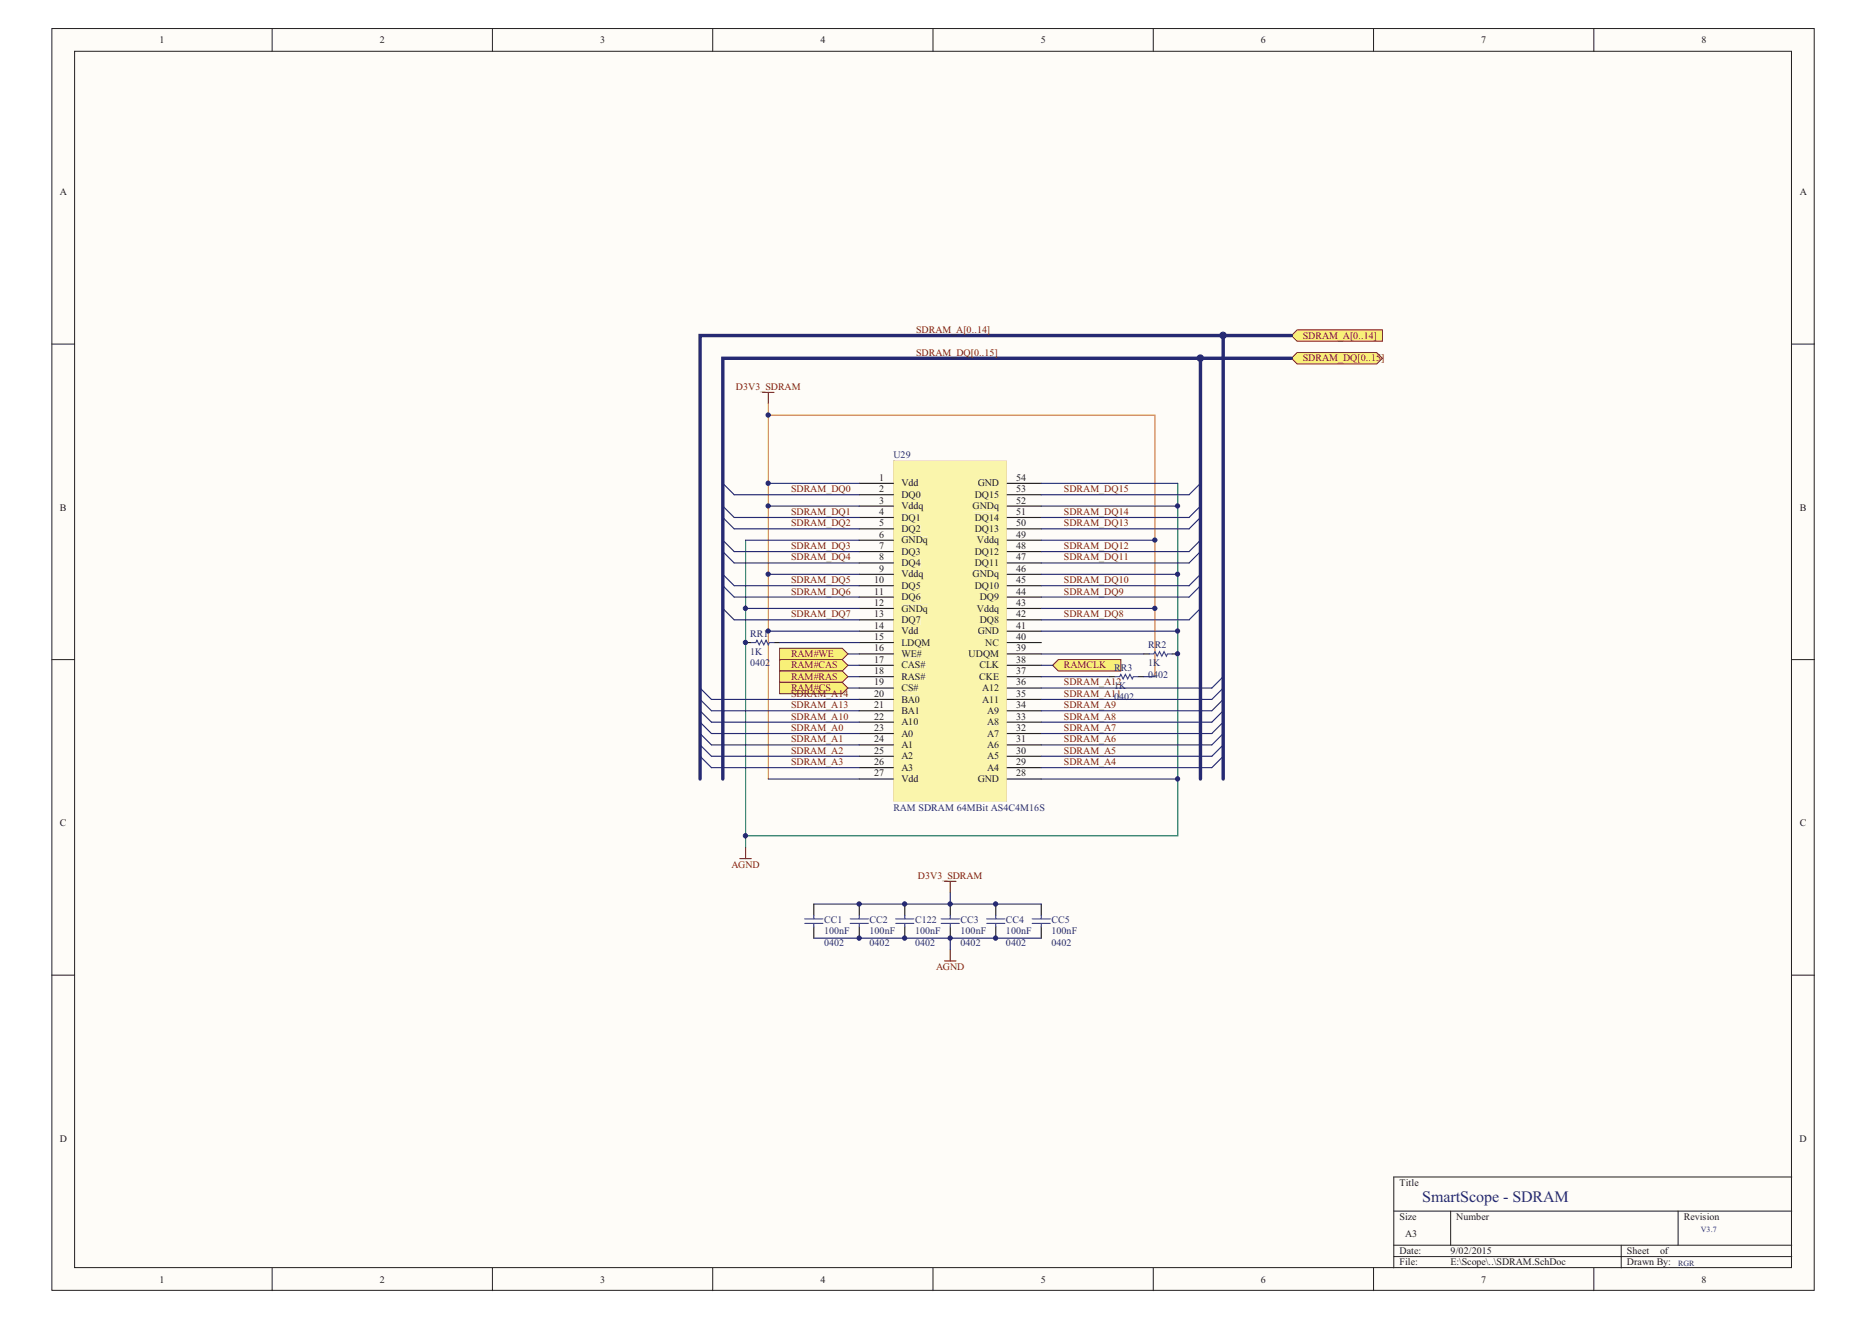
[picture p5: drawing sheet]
<svg xmlns="http://www.w3.org/2000/svg" width="297mm" height="210mm" viewBox="0 0 297 210" stroke-linecap="round" stroke-linejoin="round" font-family="sans-serif">
<path d="M8.2 4.5h280v200.4h-280z" fill="#fefcf8"/>
<path d="M8.2 4.5h280v200.4h-280z" fill="none" stroke="#221f1f" stroke-width=".16"/>
<path d="M11.9 8.1h272.7v193.2h-272.7z" fill="#fefcf8"/>
<g fill="none" stroke="#221f1f" stroke-width=".16">
<path d="M11.9 8.1h272.7v193.2h-272.7zM43.2 4.5v3.6M78.2 4.5v3.6M113.2 4.5v3.6M148.2 4.5v3.6M183.2 4.5v3.6M218.2 4.5v3.6M253.2 4.5v3.6M8.2 54.6h3.7M284.6 54.6h3.6M8.2 104.7h3.7M284.6 104.7h3.6"/>
<path d="M8.2 154.8h3.7M284.6 154.8h3.6M221.4 192.3h63.2M221.4 197.7h63.2M221.4 199.5h63.2M230.4 192.3v5.4M257.5 197.7v3.6M266.6 192.3v5.4M284.6 186.9h-63.2v14.4M43.2 201.3v3.6M78.2 201.3v3.6M113.2 201.3v3.6"/>
<path d="M148.2 201.3v3.6M183.2 201.3v3.6M218.2 201.3v3.6M253.2 201.3v3.6"/>
</g>
<path d="M121.1 62.3h1.8M122 62.3v1.8M117.5 136.3h1.8M118.4 134.5v1.8" fill="none" stroke="#841517" stroke-width=".18"/>
<path d="M122 65.9h61.5v41.5M122 64.1v59.6" fill="none" stroke="#f5821f" stroke-width=".18"/>
<path d="M187.1 76.7v56h-68.7M118.4 85.8v48.7" fill="none" stroke="#008041" stroke-width=".18"/>
<path d="M205.1 56.9l.9-.9h12.7l.9 .9-.9 .9h-12.7z" fill-rule="evenodd" fill="#f8f078"/>
<path d="M205.1 56.9l.9-.9h12.7l.9 .9-.9 .9h-12.7z" fill="none" stroke="#841517" stroke-width=".16"/>
<path d="M205.1 53.3l.9-.9h13.6v1.8h-13.6z" fill-rule="evenodd" fill="#f8f078"/>
<path d="M205.1 53.3l.9-.9h13.6v1.8h-13.6z" fill="none" stroke="#841517" stroke-width=".16"/>
<path d="M190.7 56.9v66.8M194.3 53.3v70.4M205.1 56.9h-90.3v66.8M205.1 53.3h-93.9v70.4" fill="none" stroke="#262a73" stroke-width=".54"/>
<g fill="none" stroke="#262a73" stroke-width=".18">
<path d="M114.8 76.7l1.8 1.9M190.7 76.7l-1.8 1.9M114.8 80.4l1.8 1.8M114.8 82.2l1.8 1.8M114.8 85.8l1.8 1.8M114.8 87.6l1.8 1.8M114.8 91.2l1.8 1.8M114.8 93l1.8 1.8M114.8 96.6l1.8 1.8M190.7 96.6l-1.8 1.8M190.7 93l-1.8 1.8M190.7 91.2l-1.8 1.8"/>
<path d="M190.7 87.6l-1.8 1.8M190.7 85.8l-1.8 1.8M190.7 82.2l-1.8 1.8M190.7 80.4l-1.8 1.8M111.2 109.2l1.8 1.9M111.2 111.1l1.8 1.8M111.2 112.9l1.8 1.8M111.2 114.7l1.8 1.8M111.2 116.5l1.8 1.8M111.2 118.3l1.8 1.8M194.3 118.3l-1.8 1.8M194.3 116.5l-1.8 1.8"/>
<path d="M194.3 114.7l-1.8 1.8M194.3 112.9l-1.8 1.8M194.3 111.1l-1.8 1.8M194.3 109.2l-1.8 1.9"/>
</g>
<path d="M123.8 102.9h10l.9 .9-.9 .9h-10z" fill-rule="evenodd" fill="#f8f078"/>
<path d="M123.8 102.9h10l.9 .9-.9 .9h-10z" fill="none" stroke="#841517" stroke-width=".16"/>
<path d="M123.8 104.7h10l.9 .9-.9 .9h-10z" fill-rule="evenodd" fill="#f8f078"/>
<path d="M123.8 104.7h10l.9 .9-.9 .9h-10z" fill="none" stroke="#841517" stroke-width=".16"/>
<path d="M123.8 106.5h10l.9 .9-.9 .9h-10z" fill-rule="evenodd" fill="#f8f078"/>
<path d="M123.8 106.5h10l.9 .9-.9 .9h-10z" fill="none" stroke="#841517" stroke-width=".16"/>
<path d="M123.8 108.3h10l.9 .9-.9 .9h-10z" fill-rule="evenodd" fill="#f8f078"/>
<path d="M123.8 108.3h10l.9 .9-.9 .9h-10z" fill="none" stroke="#841517" stroke-width=".16"/>
<path d="M167.2 105.6l.9-.9h9.9v1.8h-9.9z" fill-rule="evenodd" fill="#f8f078"/>
<path d="M167.2 105.6l.9-.9h9.9v1.8h-9.9z" fill="none" stroke="#841517" stroke-width=".16"/>
<path d="M150 139.9h1.8M150.9 139.9v1.8M150 152.6h1.8M150.9 150.8v1.8" fill="none" stroke="#841517" stroke-width=".18"/>
<g fill="none" stroke="#221f1f" stroke-width=".18">
<path d="M118.4 102h.9M122.9 102h.9M181.7 103.8h.9M186.2 103.8h.9M129.3 143.5v1.9M129.3 147.2v1.8M136.5 143.5v1.9M136.5 147.2v1.8M143.7 143.5v1.9M143.7 147.2v1.8M150.9 143.5v1.9M150.9 147.2v1.8"/>
<path d="M158.2 143.5v1.9M158.2 147.2v1.8M165.4 143.5v1.9M165.4 147.2v1.8"/>
</g>
<g fill="none" stroke="#2b53a4" stroke-width=".18">
<path d="M119.3 102h.8l.1-.3 .4 .7 .4-.7 .3 .7 .4-.7 .3 .7 .2-.4h.7M182.6 103.8h.7l.2-.3 .3 .7 .4-.7 .3 .7 .4-.7 .4 .7 .1-.4h.8M127.8 145.9h2.9M127.8 146.6h2.9M129.3 145.4v.5M129.3 146.6v.6M135 145.9h2.9M135 146.6h2.9M136.5 145.4v.5M136.5 146.6v.6M142.3 145.9h2.9M142.3 146.6h2.9"/>
<path d="M143.7 145.4v.5M143.7 146.6v.6M149.5 145.9h2.9M149.5 146.6h2.9M150.9 145.4v.5M150.9 146.6v.6M156.7 145.9h2.9M156.7 146.6h2.9M158.2 145.4v.5M158.2 146.6v.6M164 145.9h2.8M164 146.6h2.8"/>
<path d="M165.4 145.4v.5M165.4 146.6v.6"/>
</g>
<path d="M129.3 143.5h36.1M150.9 141.7v1.8M150.9 149v1.8" fill="none" stroke="#262a73" stroke-width=".18"/>
<g fill="#221f1f">
<path d="M136.4 76.7h5.5h.1l-.1 .1h-5.4z"/>
<path d="M136.4 78.5h5.5l.1 .1h-.1h-5.4z"/>
<path d="M136.4 80.3h5.5l.1 .1h-.1h-5.4z"/>
<path d="M136.4 82.1h5.5l.1 .1-.1 .1h-5.4z"/>
<path d="M136.4 83.9h5.5l.1 .1-.1 .1h-5.4z"/>
<path d="M136.4 85.7h5.5l.1 .1-.1 .1h-5.4z"/>
<path d="M136.4 87.5h5.5l.1 .1-.1 .1h-5.4z"/>
<path d="M136.4 89.3h5.5l.1 .1-.1 .1h-5.4z"/>
<path d="M136.4 91.1h5.5l.1 .1-.1 .1h-5.4z"/>
<path d="M136.4 92.9h5.5l.1 .1-.1 .1h-5.4z"/>
<path d="M136.4 94.7h5.5l.1 .1-.1 .1h-5.4z"/>
<path d="M136.4 96.5h5.5l.1 .1-.1 .1h-5.4z"/>
<path d="M136.4 98.3h5.5l.1 .1-.1 .1h-5.4z"/>
<path d="M136.4 100.2l5.5-.1 .1 .1-.1 .1h-5.4z"/>
<path d="M136.4 102l5.5-.1 .1 .1-.1 .1h-5.4z"/>
<path d="M136.4 103.8l5.5-.1 .1 .1-.1 .1h-5.4z"/>
<path d="M136.4 105.6l5.5-.1 .1 .1-.1 .1h-5.4z"/>
<path d="M136.4 107.4l5.5-.1 .1 .1-.1 .1h-5.4z"/>
<path d="M136.4 109.2h5.5h.1l-.1 .1h-5.4z"/>
<path d="M136.4 111h5.5l.1 .1h-.1h-5.4z"/>
<path d="M136.4 112.8h5.5l.1 .1h-.1h-5.4z"/>
<path d="M136.4 114.6h5.5l.1 .1-.1 .1h-5.4z"/>
<path d="M136.4 116.4h5.5l.1 .1-.1 .1h-5.4z"/>
<path d="M136.4 118.2h5.5l.1 .1-.1 .1h-5.4z"/>
<path d="M136.4 120h5.5l.1 .1-.1 .1h-5.4z"/>
<path d="M159.9 120h5.5l.1 .1-.1 .1h-5.4z"/>
<path d="M159.9 118.2h5.5l.1 .1-.1 .1h-5.4z"/>
<path d="M159.9 116.4h5.5l.1 .1-.1 .1h-5.4z"/>
<path d="M159.9 114.6h5.5l.1 .1-.1 .1h-5.4z"/>
<path d="M159.9 112.8h5.5l.1 .1h-.1h-5.4z"/>
<path d="M159.9 111h5.5l.1 .1h-.1h-5.4z"/>
<path d="M159.9 109.2h5.5h.1l-.1 .1h-5.4z"/>
<path d="M159.9 107.4l5.5-.1 .1 .1-.1 .1h-5.4z"/>
<path d="M159.9 105.6l5.5-.1 .1 .1-.1 .1h-5.4z"/>
<path d="M159.9 103.8l5.5-.1 .1 .1-.1 .1h-5.4z"/>
<path d="M159.9 102l5.5-.1 .1 .1-.1 .1h-5.4z"/>
<path d="M159.9 100.2l5.5-.1 .1 .1-.1 .1h-5.4z"/>
<path d="M159.9 98.3h5.5l.1 .1-.1 .1h-5.4z"/>
<path d="M159.9 96.5h5.5l.1 .1-.1 .1h-5.4z"/>
<path d="M159.9 94.7h5.5l.1 .1-.1 .1h-5.4z"/>
<path d="M159.9 92.9h5.5l.1 .1-.1 .1h-5.4z"/>
<path d="M159.9 91.1h5.5l.1 .1-.1 .1h-5.4z"/>
<path d="M159.9 89.3h5.5l.1 .1-.1 .1h-5.4z"/>
<path d="M159.9 87.5h5.5l.1 .1-.1 .1h-5.4z"/>
<path d="M159.9 85.7h5.5l.1 .1-.1 .1h-5.4z"/>
<path d="M159.9 83.9h5.5l.1 .1-.1 .1h-5.4z"/>
<path d="M159.9 82.1h5.5l.1 .1-.1 .1h-5.4z"/>
<path d="M159.9 80.3h5.5l.1 .1h-.1h-5.4z"/>
<path d="M159.9 78.5h5.5l.1 .1h-.1h-5.4z"/>
<path d="M159.9 76.7h5.5h.1l-.1 .1h-5.4z"/>
</g>
<path d="M141.9 73.1h18v54.2h-18v-7.1l.1-.1-.1-.1 .1-1.7-.1-.1 .1-1.7-.1-.1 .1-1.7-.1-.1 .1-1.7-.1-.1 .1-1.7-.1-.1 .1-1.8h-.1l.1-1.8h-.1l.1-1.8-.1-.1 .1-1.7-.1-.1 .1-1.7-.1-.1 .1-1.7-.1-.1 .1-1.7-.1-.1 .1-1.7-.1-.1 .1-1.7-.1-.1 .1-1.7-.1-.1 .1-1.7-.1-.1 .1-1.7-.1-.1 .1-1.7-.1-.1 .1-1.7-.1-.1 .1-1.7-.1-.1 .1-1.7-.1-.1 .1-1.7-.1-.1 .1-1.7-.1-.1 .1-1.8h-.1zM158 119.5v1.1h.6v-1.1zM156.8 119.5v1.1h1.1v-1.1zM144.3 119.5v1.1h.7v-1.1zM143.2 119.5v1.1h1.1v-1.1zM158 117.7v1.1h.6v-1.1zM156.8 117.7v1.1h1.1v-1.1zM144.5 117.7v1.1h.4v-1.1zM143.2 117.7v1.1h1.1v-1.1zM158 115.9v1.1h.6v-1.1zM144.3 115.9v1.1h.7v-1.1zM156.8 115.9v1.1h1.1v-1.1zM143.2 115.9v1.1h1.1v-1.1zM158 114.1v1.1h.6v-1.1zM144.5 114.1v1.1h1.3v-1.1zM156.8 114.1v1.1h1.1v-1.1zM143.2 114.1v1.1h1.1v-1.1zM158 112.3v1.1h.6v-1.1zM156.8 112.3v1.1h1.1v-1.1zM145.5 112.3v1.1h.4v-1.1zM143.2 112.3v1.1h2.1v-1.1zM145.4 110.5v1.1h.7v-1.1zM157.3 110.5v1h1.2v-1zM156 110.5v1h1.1v-1zM143.2 110.5v1h2.1v-1zM143.2 108.7v1.1h1.8v-1.1zM145.2 108.7v1.1h.7v-1.1zM157.3 108.7v1h1.3v-1zM156 108.7v1h1.1v-1zM155.6 106.9v1.1h3.1v-1.1zM145.4 106.9v1.1h1.6v-1.1zM143.2 106.9v1h2.1v-1zM155.6 105.1v1.1h2v-1.1zM145.4 105.1v1.1h1.6v-1.1zM143.2 105.1v1.1h2.1v-1.1zM157.6 105.1v1h1.1v-1zM153.9 103.2v1.4h4.8v-1.4zM143.2 103.3v1h1.5v-1zM144.7 103.2v1.1h1.7v-1.1zM144.1 101.4v1.4h3.7v-1.4zM156.5 101.4v1.1h2.2v-1.1zM143.2 101.5v1h.9v-1zM155.4 99.6v1.1h3.3v-1.1zM143.2 99.6v1.1h1.9v-1.1zM145.2 99.6v1.1h.7v-1.1zM155.7 97.8v1.4h2.9v-1.4zM143.2 97.8v1.4h3v-1.4zM157.2 96v1.4h1.5v-1.4zM143.2 96v1.4h4.2v-1.4zM155.2 96v1.1h1.9v-1.1zM155.7 94.2v1.4h2.9v-1.4zM143.2 94.2v1.4h3v-1.4zM154.9 92.4v1.4h2.8v-1.4zM143.2 92.4v1.4h3v-1.4zM158 92.4v1.1h.7v-1.1zM154.5 90.6v1.4h4.2v-1.4zM145.2 90.6v1.4h1.5v-1.4zM143.2 90.6v1.1h1.9v-1.1zM154.9 88.8v1.4h2.8v-1.4zM143.2 88.8v1.4h3v-1.4zM158.1 88.8v1.1h.4v-1.1zM154.9 87v1.4h2.8v-1.4zM143.2 87v1.4h2.9v-1.4zM157.9 87v1.1h.7v-1.1zM157.2 85.2v1.4h1.5v-1.4zM143.2 85.2v1.4h4.2v-1.4zM155.2 85.2v1.1h1.9v-1.1zM154.9 83.4v1.4h2.8v-1.4zM143.2 83.4v1.4h3v-1.4zM158 83.4v1.1h.6v-1.1zM154.9 81.6v1.4h2.8v-1.4zM143.2 81.6v1.4h2.9v-1.4zM157.9 81.6v1.1h.8v-1.1zM154.5 79.8v1.4h4.2v-1.4zM145.2 79.7v1.5h1.5v-1.5zM143.2 79.7v1.2h1.9v-1.2zM154.9 78v1.4h2.8v-1.4zM143.2 78v1.4h3v-1.4zM158 78v1.1h.6v-1.1zM155.4 76.2v1.1h3.3v-1.1zM143.2 76.1v1.2h1.9v-1.2zM145.2 76.1v1.2h.7v-1.2z" fill="#faf5ac"/>
<path d="M141.9 76.7h.1l-.1 .1z" fill="#221f1f"/>
<g fill="#faf5ac">
<path d="M143.2 76.1h1.9v1.2h-1.9z"/>
<path d="M145.2 76.1h.7v1.2h-.7z"/>
</g>
<path d="M141.9 78.5l.1 .1h-.1z" fill="#221f1f"/>
<path d="M143.2 78h3v1.4h-3z" fill="#faf5ac"/>
<path d="M141.9 80.3l.1 .1h-.1z" fill="#221f1f"/>
<g fill="#faf5ac">
<path d="M143.2 79.7h1.9v1.2h-1.9z"/>
<path d="M145.2 79.7h1.5v1.5h-1.5z"/>
</g>
<path d="M141.9 82.1l.1 .1-.1 .1z" fill="#221f1f"/>
<path d="M143.2 81.6h2.9v1.4h-2.9z" fill="#faf5ac"/>
<path d="M141.9 83.9l.1 .1-.1 .1z" fill="#221f1f"/>
<path d="M143.2 83.4h3v1.4h-3z" fill="#faf5ac"/>
<path d="M141.9 85.7l.1 .1-.1 .1z" fill="#221f1f"/>
<path d="M143.2 85.2h4.2v1.4h-4.2z" fill="#faf5ac"/>
<path d="M141.9 87.5l.1 .1-.1 .1z" fill="#221f1f"/>
<path d="M143.2 87h2.9v1.4h-2.9z" fill="#faf5ac"/>
<path d="M141.9 89.3l.1 .1-.1 .1z" fill="#221f1f"/>
<path d="M143.2 88.8h3v1.4h-3z" fill="#faf5ac"/>
<path d="M141.9 91.1l.1 .1-.1 .1z" fill="#221f1f"/>
<g fill="#faf5ac">
<path d="M143.2 90.6h1.9v1.1h-1.9z"/>
<path d="M145.2 90.6h1.5v1.4h-1.5z"/>
</g>
<path d="M141.9 92.9l.1 .1-.1 .1z" fill="#221f1f"/>
<path d="M143.2 92.4h3v1.4h-3z" fill="#faf5ac"/>
<path d="M141.9 94.7l.1 .1-.1 .1z" fill="#221f1f"/>
<path d="M143.2 94.2h3v1.4h-3z" fill="#faf5ac"/>
<path d="M141.9 96.5l.1 .1-.1 .1z" fill="#221f1f"/>
<path d="M143.2 96h4.2v1.4h-4.2z" fill="#faf5ac"/>
<path d="M141.9 98.3l.1 .1-.1 .1z" fill="#221f1f"/>
<path d="M143.2 97.8h3v1.4h-3z" fill="#faf5ac"/>
<path d="M141.9 100.1l.1 .1-.1 .1z" fill="#221f1f"/>
<g fill="#faf5ac">
<path d="M143.2 99.6h1.9v1.1h-1.9z"/>
<path d="M145.2 99.6h.7v1.1h-.7z"/>
</g>
<path d="M141.9 101.9l.1 .1-.1 .1z" fill="#221f1f"/>
<g fill="#faf5ac">
<path d="M143.2 101.5h.9v1h-.9z"/>
<path d="M144.1 101.4h3.7v1.4h-3.7z"/>
</g>
<path d="M141.9 103.7l.1 .1-.1 .1z" fill="#221f1f"/>
<g fill="#faf5ac">
<path d="M143.2 103.3h1.5v1h-1.5z"/>
<path d="M144.7 103.2h1.7v1.1h-1.7z"/>
</g>
<path d="M141.9 105.5l.1 .1-.1 .1z" fill="#221f1f"/>
<g fill="#faf5ac">
<path d="M143.2 105.1h2.1v1.1h-2.1z"/>
<path d="M145.4 105.1h1.6v1.1h-1.6z"/>
</g>
<path d="M141.9 107.4h.1l-.1 .1z" fill="#221f1f"/>
<g fill="#faf5ac">
<path d="M143.2 106.9h2.1v1h-2.1z"/>
<path d="M145.4 106.9h1.6v1.1h-1.6z"/>
</g>
<path d="M141.9 109.2h.1l-.1 .1z" fill="#221f1f"/>
<g fill="#faf5ac">
<path d="M143.2 108.7h1.8v1.1h-1.8z"/>
<path d="M145.2 108.7h.7v1.1h-.7z"/>
</g>
<path d="M141.9 111l.1 .1h-.1z" fill="#221f1f"/>
<g fill="#faf5ac">
<path d="M143.2 110.5h2.1v1h-2.1z"/>
<path d="M145.4 110.5h.7v1.1h-.7z"/>
</g>
<path d="M141.9 112.8l.1 .1h-.1z" fill="#221f1f"/>
<g fill="#faf5ac">
<path d="M143.2 112.3h2.1v1.1h-2.1z"/>
<path d="M145.5 112.3h.4v1.1h-.4z"/>
</g>
<path d="M141.9 114.6l.1 .1-.1 .1z" fill="#221f1f"/>
<g fill="#faf5ac">
<path d="M143.2 114.1h1.1v1.1h-1.1z"/>
<path d="M144.5 114.1h1.3v1.1h-1.3z"/>
</g>
<path d="M141.9 116.4l.1 .1-.1 .1z" fill="#221f1f"/>
<g fill="#faf5ac">
<path d="M143.2 115.9h1.1v1.1h-1.1z"/>
<path d="M144.3 115.9h.7v1.1h-.7z"/>
</g>
<path d="M141.9 118.2l.1 .1-.1 .1z" fill="#221f1f"/>
<g fill="#faf5ac">
<path d="M143.2 117.7h1.1v1.1h-1.1z"/>
<path d="M144.5 117.7h.4v1.1h-.4z"/>
</g>
<path d="M141.9 120l.1 .1-.1 .1z" fill="#221f1f"/>
<g fill="#faf5ac">
<path d="M143.2 119.5h1.1v1.1h-1.1z"/>
<path d="M144.3 119.5h.7v1.1h-.7z"/>
</g>
<path d="M159.9 120v.1z" fill="#221f1f"/>
<g fill="#faf5ac">
<path d="M156.8 119.5h1.1v1.1h-1.1z"/>
<path d="M158 119.5h.6v1.1h-.6z"/>
</g>
<path d="M159.9 118.2v.1z" fill="#221f1f"/>
<g fill="#faf5ac">
<path d="M156.8 117.7h1.1v1.1h-1.1z"/>
<path d="M158 117.7h.6v1.1h-.6z"/>
</g>
<path d="M159.9 116.4v.1z" fill="#221f1f"/>
<g fill="#faf5ac">
<path d="M156.8 115.9h1.1v1.1h-1.1z"/>
<path d="M158 115.9h.6v1.1h-.6z"/>
</g>
<path d="M159.9 114.6v.1z" fill="#221f1f"/>
<g fill="#faf5ac">
<path d="M156.8 114.1h1.1v1.1h-1.1z"/>
<path d="M158 114.1h.6v1.1h-.6z"/>
</g>
<path d="M159.9 112.8v.1z" fill="#221f1f"/>
<g fill="#faf5ac">
<path d="M156.8 112.3h1.1v1.1h-1.1z"/>
<path d="M158 112.3h.6v1.1h-.6z"/>
</g>
<path d="M159.9 111v.1z" fill="#221f1f"/>
<g fill="#faf5ac">
<path d="M156 110.5h1.1v1h-1.1z"/>
<path d="M157.3 110.5h1.2v1h-1.2z"/>
</g>
<path d="M159.9 109.2v.1z" fill="#221f1f"/>
<g fill="#faf5ac">
<path d="M156 108.7h1.1v1h-1.1z"/>
<path d="M157.3 108.7h1.3v1h-1.3z"/>
</g>
<path d="M159.9 107.4v.1z" fill="#221f1f"/>
<path d="M155.6 106.9h3.1v1.1h-3.1z" fill="#faf5ac"/>
<path d="M159.9 105.6v.1z" fill="#221f1f"/>
<g fill="#faf5ac">
<path d="M155.6 105.1h2v1.1h-2z"/>
<path d="M157.6 105.1h1.1v1h-1.1z"/>
</g>
<path d="M159.9 103.8v.1z" fill="#221f1f"/>
<path d="M153.9 103.2h4.8v1.4h-4.8z" fill="#faf5ac"/>
<path d="M159.9 102v.1z" fill="#221f1f"/>
<path d="M156.5 101.4h2.2v1.1h-2.2z" fill="#faf5ac"/>
<path d="M159.9 100.2v.1z" fill="#221f1f"/>
<path d="M155.4 99.6h3.3v1.1h-3.3z" fill="#faf5ac"/>
<path d="M159.9 98.3v.2z" fill="#221f1f"/>
<path d="M155.7 97.8h2.9v1.4h-2.9z" fill="#faf5ac"/>
<path d="M159.9 96.5v.2z" fill="#221f1f"/>
<g fill="#faf5ac">
<path d="M155.2 96h1.9v1.1h-1.9z"/>
<path d="M157.2 96h1.5v1.4h-1.5z"/>
</g>
<path d="M159.9 94.7v.2z" fill="#221f1f"/>
<path d="M155.7 94.2h2.9v1.4h-2.9z" fill="#faf5ac"/>
<path d="M159.9 92.9v.2z" fill="#221f1f"/>
<g fill="#faf5ac">
<path d="M154.9 92.4h2.8v1.4h-2.8z"/>
<path d="M158 92.4h.7v1.1h-.7z"/>
</g>
<path d="M159.9 91.1v.2z" fill="#221f1f"/>
<path d="M154.5 90.6h4.2v1.4h-4.2z" fill="#faf5ac"/>
<path d="M159.9 89.3v.2z" fill="#221f1f"/>
<g fill="#faf5ac">
<path d="M154.9 88.8h2.8v1.4h-2.8z"/>
<path d="M158.1 88.8h.4v1.1h-.4z"/>
</g>
<path d="M159.9 87.5v.1z" fill="#221f1f"/>
<g fill="#faf5ac">
<path d="M154.9 87h2.8v1.4h-2.8z"/>
<path d="M157.9 87h.7v1.1h-.7z"/>
</g>
<path d="M159.9 85.7v.1z" fill="#221f1f"/>
<g fill="#faf5ac">
<path d="M155.2 85.2h1.9v1.1h-1.9z"/>
<path d="M157.2 85.2h1.5v1.4h-1.5z"/>
</g>
<path d="M159.9 83.9v.1z" fill="#221f1f"/>
<g fill="#faf5ac">
<path d="M154.9 83.4h2.8v1.4h-2.8z"/>
<path d="M158 83.4h.6v1.1h-.6z"/>
</g>
<path d="M159.9 82.1v.1z" fill="#221f1f"/>
<g fill="#faf5ac">
<path d="M154.9 81.6h2.8v1.4h-2.8z"/>
<path d="M157.9 81.6h.8v1.1h-.8z"/>
</g>
<path d="M159.9 80.3v.1z" fill="#221f1f"/>
<path d="M154.5 79.8h4.2v1.4h-4.2z" fill="#faf5ac"/>
<path d="M159.9 78.5v.1z" fill="#221f1f"/>
<g fill="#faf5ac">
<path d="M154.9 78h2.8v1.4h-2.8z"/>
<path d="M158 78h.6v1.1h-.6z"/>
</g>
<path d="M159.9 76.7v.1z" fill="#221f1f"/>
<path d="M155.4 76.2h3.3v1.1h-3.3z" fill="#faf5ac"/>
<path d="M141.9 120.2v7.1h18v-7.2v7.2h-18zM159.9 118.3v1.7zM141.9 118.4v1.6zM159.9 116.5v1.7zM141.9 116.6v1.6zM159.9 114.7v1.7zM141.9 114.8v1.6zM159.9 112.9v1.7zM141.9 112.9v1.7zM159.9 111.1v1.7zM141.9 111.1v1.7zM159.9 109.3v1.7zM141.9 109.3v1.7zM159.9 107.5v1.7zM141.9 107.5v1.7zM159.9 105.7v1.7zM141.9 105.7v1.7zM159.9 103.9v1.7zM141.9 103.9v1.6zM159.9 102.1v1.7zM141.9 102.1v1.6zM159.9 100.3v1.7zM141.9 100.3v1.6zM159.9 98.5v1.7zM141.9 98.5v1.6zM159.9 96.7v1.6zM141.9 96.7v1.6zM159.9 94.9v1.6zM141.9 94.9v1.6zM159.9 93.1v1.6zM141.9 93.1v1.6zM159.9 91.3v1.6zM141.9 91.3v1.6zM159.9 89.5v1.6zM141.9 89.5v1.6zM159.9 87.6v1.7zM141.9 87.7v1.6zM159.9 85.8v1.7zM141.9 85.9v1.6zM159.9 84v1.7zM141.9 84.1v1.6zM159.9 82.2v1.7zM141.9 82.3v1.6zM159.9 80.4v1.7zM141.9 80.4v1.7zM159.9 78.6v1.7zM141.9 78.6v1.7zM141.9 76.8v1.7zM141.9 73.1h18v3.6v-3.6h-18v3.6z" fill="#841517"/>
<g fill="#221f1f">
<path d="M141.9 76.7v.1z"/>
<path d="M141.9 78.5v.1z"/>
<path d="M141.9 80.3v.1z"/>
<path d="M141.9 82.1v.2z"/>
<path d="M141.9 83.9v.2z"/>
<path d="M141.9 85.7v.2z"/>
<path d="M141.9 87.5v.2z"/>
<path d="M141.9 89.3v.2z"/>
<path d="M141.9 91.1v.2z"/>
<path d="M141.9 92.9v.2z"/>
<path d="M141.9 94.7v.2z"/>
<path d="M141.9 96.5v.2z"/>
<path d="M141.9 98.3v.2z"/>
<path d="M141.9 100.1v.2z"/>
<path d="M141.9 101.9v.2z"/>
<path d="M141.9 103.7v.2z"/>
<path d="M141.9 105.5v.2z"/>
<path d="M141.9 107.3v.2z"/>
<path d="M141.9 109.2v.1z"/>
<path d="M141.9 111v.1z"/>
<path d="M141.9 112.8v.1z"/>
<path d="M141.9 114.6v.2z"/>
<path d="M141.9 116.4v.2z"/>
<path d="M141.9 118.2v.2z"/>
<path d="M141.9 120v.2z"/>
<path d="M159.9 120v.2z"/>
<path d="M159.9 118.2v.2z"/>
<path d="M159.9 116.4v.1z"/>
<path d="M159.9 114.6v.1z"/>
<path d="M159.9 112.8v.1z"/>
<path d="M159.9 111v.1z"/>
<path d="M159.9 109.2v.1z"/>
<path d="M159.9 107.4v.1z"/>
<path d="M159.9 105.6v.1z"/>
<path d="M159.9 103.8v.1z"/>
<path d="M159.9 102v.1z"/>
<path d="M159.9 100.2v.1z"/>
<path d="M159.9 98.3v.2z"/>
<path d="M159.9 96.5v.2z"/>
<path d="M159.9 94.7v.2z"/>
<path d="M159.9 92.9v.2z"/>
<path d="M159.9 91.1v.2z"/>
<path d="M159.9 89.3v.2z"/>
<path d="M159.9 87.5v.2z"/>
<path d="M159.9 85.7v.2z"/>
<path d="M159.9 83.9v.1z"/>
<path d="M159.9 82.1v.1z"/>
<path d="M159.9 80.3v.1z"/>
</g>
<path d="M159.9 76.8v1.7z" fill="#841517"/>
<g fill="#221f1f">
<path d="M159.9 78.5v.1z"/>
<path d="M159.9 76.7v.1z"/>
</g>
<path d="M176.2 107.4h.9M180.8 107.4h.9M136.5 121.9h5.4M136.5 123.7h5.4M160 121.9h5.4M160 123.7h5.4" fill="none" stroke="#221f1f" stroke-width=".18"/>
<g fill="none" stroke="#262a73" stroke-width=".18">
<path d="M116.6 78.6h19.9M122 76.7h14.5M165.4 76.7h21.7M165.4 78.6h23.5M116.6 82.2h19.9M116.6 84h19.9M116.6 87.6h19.9M116.6 89.4h19.9M116.6 93h19.9M116.6 94.8h19.9M116.6 98.4h19.9M118.4 85.8h18.1"/>
<path d="M118.4 96.6h18.1M122 80.4h14.5M122 91.2h14.5M165.4 80.4h21.7M165.4 85.8h18.1M165.4 91.2h21.7M165.4 96.6h18.1M165.4 82.2h23.5M165.4 84h23.5M165.4 87.6h23.5M165.4 89.4h23.5M165.4 93h23.5"/>
<path d="M165.4 94.8h23.5M165.4 98.4h23.5M113 111.1h23.5M113 112.9h23.5M113 114.7h23.5M113 116.5h23.5M113 118.3h23.5M122 100.2h14.5M123.8 102h12.7M134.7 103.8h1.8M134.7 109.2h1.8M134.7 107.4h1.8"/>
<path d="M134.7 105.6h1.8M165.4 100.2h21.7M165.4 103.8h16.3M165.4 111.1h27.1M165.4 112.9h27.1M165.4 114.7h27.1M165.4 116.5h27.1M165.4 118.3h27.1M165.4 107.4h10.8M165.4 105.6h1.8M181.7 107.4h1.8M194.3 107.4l-1.8 1.8h-27.1"/>
<path d="M111.2 120.1l1.8 1.8h23.5M113 120.1h23.5M122 123.7h14.5M165.4 123.7h21.7M165.4 120.1h27.1M194.3 120.1l-1.8 1.8h-27.1M129.3 149h36.1"/>
</g>
<path d="M177.1 107.4h.8l.1-.3 .4 .7 .4-.7 .3 .7 .4-.7 .3 .7 .2-.4h.8" fill="none" stroke="#2b53a4" stroke-width=".18"/>
<circle cx="118.4" cy="132.7" r=".34" fill="#262a73"/>
<circle cx="118.4" cy="132.7" r=".34" fill="none" stroke="#262a73" stroke-width=".16"/>
<circle cx="118.4" cy="102" r=".34" fill="#262a73"/>
<circle cx="118.4" cy="102" r=".34" fill="none" stroke="#262a73" stroke-width=".16"/>
<circle cx="118.4" cy="96.6" r=".34" fill="#262a73"/>
<circle cx="118.4" cy="96.6" r=".34" fill="none" stroke="#262a73" stroke-width=".16"/>
<circle cx="122" cy="100.2" r=".33" fill="#262a73"/>
<circle cx="122" cy="100.2" r=".33" fill="none" stroke="#262a73" stroke-width=".16"/>
<circle cx="122" cy="91.2" r=".33" fill="#262a73"/>
<circle cx="122" cy="91.2" r=".33" fill="none" stroke="#262a73" stroke-width=".16"/>
<circle cx="122" cy="80.3" r=".33" fill="#262a73"/>
<circle cx="122" cy="80.3" r=".33" fill="none" stroke="#262a73" stroke-width=".16"/>
<circle cx="122" cy="76.7" r=".34" fill="#262a73"/>
<circle cx="122" cy="76.7" r=".34" fill="none" stroke="#262a73" stroke-width=".16"/>
<circle cx="122" cy="65.9" r=".34" fill="#262a73"/>
<circle cx="122" cy="65.9" r=".34" fill="none" stroke="#262a73" stroke-width=".16"/>
<circle cx="136.5" cy="148.9" r=".34" fill="#262a73"/>
<circle cx="136.5" cy="148.9" r=".34" fill="none" stroke="#262a73" stroke-width=".16"/>
<circle cx="136.5" cy="143.5" r=".34" fill="#262a73"/>
<circle cx="136.5" cy="143.5" r=".34" fill="none" stroke="#262a73" stroke-width=".16"/>
<circle cx="143.7" cy="148.9" r=".34" fill="#262a73"/>
<circle cx="143.7" cy="148.9" r=".34" fill="none" stroke="#262a73" stroke-width=".16"/>
<circle cx="143.7" cy="143.5" r=".34" fill="#262a73"/>
<circle cx="143.7" cy="143.5" r=".34" fill="none" stroke="#262a73" stroke-width=".16"/>
<circle cx="150.9" cy="148.9" r=".34" fill="#262a73"/>
<circle cx="150.9" cy="148.9" r=".34" fill="none" stroke="#262a73" stroke-width=".16"/>
<circle cx="150.9" cy="143.5" r=".34" fill="#262a73"/>
<circle cx="150.9" cy="143.5" r=".34" fill="none" stroke="#262a73" stroke-width=".16"/>
<circle cx="158.1" cy="148.9" r=".34" fill="#262a73"/>
<circle cx="158.1" cy="148.9" r=".34" fill="none" stroke="#262a73" stroke-width=".16"/>
<circle cx="158.1" cy="143.5" r=".34" fill="#262a73"/>
<circle cx="158.1" cy="143.5" r=".34" fill="none" stroke="#262a73" stroke-width=".16"/>
<circle cx="183.4" cy="96.6" r=".34" fill="#262a73"/>
<circle cx="183.4" cy="96.6" r=".34" fill="none" stroke="#262a73" stroke-width=".16"/>
<circle cx="183.4" cy="85.7" r=".33" fill="#262a73"/>
<circle cx="183.4" cy="85.7" r=".33" fill="none" stroke="#262a73" stroke-width=".16"/>
<circle cx="187" cy="123.7" r=".34" fill="#262a73"/>
<circle cx="187" cy="123.7" r=".34" fill="none" stroke="#262a73" stroke-width=".16"/>
<circle cx="187" cy="103.8" r=".33" fill="#262a73"/>
<circle cx="187" cy="103.8" r=".33" fill="none" stroke="#262a73" stroke-width=".16"/>
<circle cx="187" cy="100.2" r=".33" fill="#262a73"/>
<circle cx="187" cy="100.2" r=".33" fill="none" stroke="#262a73" stroke-width=".16"/>
<circle cx="187" cy="91.2" r=".33" fill="#262a73"/>
<circle cx="187" cy="91.2" r=".33" fill="none" stroke="#262a73" stroke-width=".16"/>
<circle cx="187" cy="80.3" r=".33" fill="#262a73"/>
<circle cx="187" cy="80.3" r=".33" fill="none" stroke="#262a73" stroke-width=".16"/>
<circle cx="190.7" cy="56.9" r=".51" fill="#262a73"/>
<circle cx="190.7" cy="56.9" r=".51" fill="none" stroke="#262a73" stroke-width=".16"/>
<circle cx="194.3" cy="53.3" r=".51" fill="#262a73"/>
<circle cx="194.3" cy="53.3" r=".51" fill="none" stroke="#262a73" stroke-width=".16"/>
<text font-size="2.5" fill="#262a73" x="225.9" y="190.8">SmartScope - SDRAM</text>
<g font-size="1.6" fill="#221f1f">
<text x="25.3" y="6.9">1</text>
<text x="60.3" y="6.9">2</text>
<text x="95.3" y="6.9">3</text>
<text x="130.3" y="6.9">4</text>
<text x="165.3" y="6.9">5</text>
<text x="200.3" y="6.9">6</text>
<text x="235.3" y="6.9">7</text>
<text x="270.3" y="6.9">8</text>
<text x="9.5" y="31">A</text>
<text x="285.9" y="31">A</text>
<text x="139.7" y="76.3">1</text>
<text x="143.2" y="77.2">Vdd</text>
<text x="155.3" y="77.2">GND</text>
<text x="161.4" y="76.3">54</text>
<text x="9.5" y="81.1">B</text>
<text x="139.7" y="78.1">2</text>
<text x="139.7" y="80">3</text>
<text x="139.7" y="81.8">4</text>
<text x="139.7" y="83.6">5</text>
<text x="143.2" y="79">DQ0</text>
<text x="143.2" y="80.9">Vddq</text>
<text x="143.2" y="82.7">DQ1</text>
<text x="154.5" y="80.9">GNDq</text>
<text x="154.8" y="82.7">DQ14</text>
<text x="154.8" y="79">DQ15</text>
<text x="161.4" y="80">52</text>
<text x="161.4" y="83.6">50</text>
<text x="161.4" y="81.8">51</text>
<text x="161.4" y="78.1">53</text>
<text x="285.9" y="81.1">B</text>
<text x="139.7" y="85.4">6</text>
<text x="139.7" y="87.2">7</text>
<text x="139.7" y="89">8</text>
<text x="143.2" y="84.5">DQ2</text>
<text x="143.2" y="86.3">GNDq</text>
<text x="143.2" y="88.1">DQ3</text>
<text x="143.2" y="89.9">DQ4</text>
<text x="154.8" y="89.9">DQ11</text>
<text x="154.8" y="88.1">DQ12</text>
<text x="154.8" y="84.5">DQ13</text>
<text x="155.2" y="86.3">Vddq</text>
<text x="161.4" y="85.4">49</text>
<text x="161.4" y="89">47</text>
<text x="161.4" y="87.2">48</text>
<text x="138.9" y="92.6">10</text>
<text x="138.9" y="94.4">11</text>
<text x="139.7" y="90.8">9</text>
<text x="143.2" y="91.7">Vddq</text>
<text x="143.2" y="93.5">DQ5</text>
<text x="143.2" y="95.3">DQ6</text>
<text x="154.5" y="91.7">GNDq</text>
<text x="154.8" y="93.5">DQ10</text>
<text x="155.6" y="95.3">DQ9</text>
<text x="161.4" y="94.4">44</text>
<text x="161.4" y="90.8">46</text>
<text x="161.4" y="92.6">45</text>
<text x="138.9" y="96.2">12</text>
<text x="138.9" y="98">13</text>
<text x="138.9" y="99.8">14</text>
<text x="138.9" y="101.6">15</text>
<text x="143.2" y="97.1">GNDq</text>
<text x="143.2" y="98.9">DQ7</text>
<text x="143.2" y="100.7">Vdd</text>
<text x="155.2" y="97.1">Vddq</text>
<text x="155.3" y="100.7">GND</text>
<text x="155.6" y="98.9">DQ8</text>
<text x="161.4" y="99.8">41</text>
<text x="161.4" y="98">42</text>
<text x="161.4" y="101.6">40</text>
<text x="161.4" y="96.2">43</text>
<text x="138.9" y="103.4">16</text>
<text x="138.9" y="105.2">17</text>
<text x="138.9" y="107">18</text>
<text x="143.2" y="102.5">LDQM</text>
<text x="143.2" y="104.3">WE#</text>
<text x="143.2" y="106.1">CAS#</text>
<text x="143.2" y="107.9">RAS#</text>
<text x="153.9" y="104.3">UDQM</text>
<text x="155.6" y="107.9">CKE</text>
<text x="155.6" y="106.1">CLK</text>
<text x="156.5" y="102.5">NC</text>
<text x="161.4" y="103.4">39</text>
<text x="161.4" y="105.2">38</text>
<text x="161.4" y="107">37</text>
<text x="138.9" y="108.8">19</text>
<text x="138.9" y="110.6">20</text>
<text x="138.9" y="112.4">21</text>
<text x="143.2" y="109.7">CS#</text>
<text x="143.2" y="111.5">BA0</text>
<text x="143.2" y="113.4">BA1</text>
<text x="156" y="111.5">A11</text>
<text x="156" y="109.7">A12</text>
<text x="156.8" y="113.4">A9</text>
<text x="161.4" y="112.4">34</text>
<text x="161.4" y="110.6">35</text>
<text x="161.4" y="108.8">36</text>
<text x="138.9" y="114.3">22</text>
<text x="138.9" y="116.1">23</text>
<text x="138.9" y="117.9">24</text>
<text x="138.9" y="119.7">25</text>
<text x="143.2" y="115.2">A10</text>
<text x="143.2" y="117">A0</text>
<text x="143.2" y="118.8">A1</text>
<text x="156.8" y="118.8">A6</text>
<text x="156.8" y="117">A7</text>
<text x="156.8" y="115.2">A8</text>
<text x="161.4" y="119.7">30</text>
<text x="161.4" y="117.9">31</text>
<text x="161.4" y="116.1">32</text>
<text x="161.4" y="114.3">33</text>
<text x="138.9" y="121.5">26</text>
<text x="138.9" y="123.3">27</text>
<text x="143.2" y="120.6">A2</text>
<text x="143.2" y="122.4">A3</text>
<text x="143.2" y="124.2">Vdd</text>
<text x="155.3" y="124.2">GND</text>
<text x="156.8" y="120.6">A5</text>
<text x="156.8" y="122.4">A4</text>
<text x="161.4" y="123.3">28</text>
<text x="161.4" y="121.5">29</text>
<text x="9.5" y="131.2">C</text>
<text x="285.9" y="131.2">C</text>
<text x="9.5" y="181.3">D</text>
<text x="285.9" y="181.3">D</text>
<text x="222.3" y="188.3">Title</text>
<text x="222.3" y="193.7">Size</text>
<text x="223.2" y="196.4">A3</text>
<text x="231.3" y="193.7">Number</text>
<text x="267.5" y="193.7">Revision</text>
<text x="25.3" y="203.6">1</text>
<text x="60.3" y="203.6">2</text>
<text x="95.3" y="203.6">3</text>
<text x="130.3" y="203.6">4</text>
<text x="165.3" y="203.6">5</text>
<text x="200.3" y="203.6">6</text>
<text x="222.3" y="199.1">Date:</text>
<text x="222.3" y="200.9">File:</text>
<text x="230.4" y="199.1">9/02/2015</text>
<text x="230.4" y="200.9">E:\Scope\..\SDRAM.SchDoc</text>
<text x="235.3" y="203.6">7</text>
<text x="258.4" y="200.9">Drawn By:</text>
<text x="258.4" y="199.1">Sheet</text>
<text x="263.7" y="199.1">of</text>
<text x="270.3" y="203.6">8</text>
</g>
<g font-size="1.6" fill="#841517">
<text x="145.5" y="52.9">SDRAM_A[0..14]</text>
<text x="206.9" y="53.8">SDRAM_A[0..14]</text>
<text x="145.5" y="56.5">SDRAM_DQ[0..15]</text>
<text x="206.9" y="57.4">SDRAM_DQ[0..15]</text>
<text x="116.9" y="61.9">D3V3_SDRAM</text>
<text x="125.7" y="78.1">SDRAM_DQ0</text>
<text x="125.7" y="81.8">SDRAM_DQ1</text>
<text x="125.7" y="83.6">SDRAM_DQ2</text>
<text x="169" y="83.6">SDRAM_DQ13</text>
<text x="169" y="81.8">SDRAM_DQ14</text>
<text x="169" y="78.1">SDRAM_DQ15</text>
<text x="125.7" y="87.2">SDRAM_DQ3</text>
<text x="125.7" y="89">SDRAM_DQ4</text>
<text x="169" y="89">SDRAM_DQ11</text>
<text x="169" y="87.2">SDRAM_DQ12</text>
<text x="125.7" y="92.6">SDRAM_DQ5</text>
<text x="125.7" y="94.4">SDRAM_DQ6</text>
<text x="169" y="94.4">SDRAM_DQ9</text>
<text x="169" y="92.6">SDRAM_DQ10</text>
<text x="125.7" y="98">SDRAM_DQ7</text>
<text x="169" y="98">SDRAM_DQ8</text>
<text x="125.7" y="104.3">RAM#WE</text>
<text x="125.7" y="106.1">RAM#CAS</text>
<text x="125.7" y="107.9">RAM#RAS</text>
<text x="169" y="106.1">RAMCLK</text>
<text x="125.7" y="109.7">RAM#CS</text>
<text x="125.7" y="112.4">SDRAM_A13</text>
<text x="125.7" y="110.6">SDRAM_A14</text>
<text x="169" y="108.8">SDRAM_A12</text>
<text x="169" y="112.4">SDRAM_A9</text>
<text x="169" y="110.6">SDRAM_A11</text>
<text x="125.7" y="116.1">SDRAM_A0</text>
<text x="125.7" y="117.9">SDRAM_A1</text>
<text x="125.7" y="119.7">SDRAM_A2</text>
<text x="125.7" y="114.3">SDRAM_A10</text>
<text x="169" y="119.7">SDRAM_A5</text>
<text x="169" y="117.9">SDRAM_A6</text>
<text x="169" y="116.1">SDRAM_A7</text>
<text x="169" y="114.3">SDRAM_A8</text>
<text x="125.7" y="121.5">SDRAM_A3</text>
<text x="169" y="121.5">SDRAM_A4</text>
<text x="116.2" y="137.7">AGND</text>
<text x="145.8" y="139.5">D3V3_SDRAM</text>
<text x="148.7" y="154">AGND</text>
</g>
<g font-size="1.6" fill="#262a73">
<text x="141.9" y="72.7">U29</text>
<text x="119.2" y="101.1">RR1</text>
<text x="119.2" y="104">1K</text>
<text x="119.2" y="105.8">0402</text>
<text x="177" y="106.5">RR3</text>
<text x="182.4" y="105.8">1K</text>
<text x="182.4" y="107.6">0402</text>
<text x="182.4" y="102.9">RR2</text>
<text x="177" y="109.4">1K</text>
<text x="177" y="111.2">0402</text>
<text x="141.9" y="128.7">RAM SDRAM 64MBit AS4C4M16S</text>
<text x="130.9" y="148.4">100nF</text>
<text x="130.9" y="146.6">CC1</text>
<text x="138.1" y="146.6">CC2</text>
<text x="138.1" y="148.4">100nF</text>
<text x="145.3" y="148.4">100nF</text>
<text x="145.3" y="146.6">C122</text>
<text x="152.6" y="148.4">100nF</text>
<text x="152.6" y="146.6">CC3</text>
<text x="159.8" y="148.4">100nF</text>
<text x="159.8" y="146.6">CC4</text>
<text x="167" y="148.4">100nF</text>
<text x="167" y="146.6">CC5</text>
<text x="130.9" y="150.2">0402</text>
<text x="138.1" y="150.2">0402</text>
<text x="145.3" y="150.2">0402</text>
<text x="152.6" y="150.2">0402</text>
<text x="159.8" y="150.2">0402</text>
<text x="167" y="150.2">0402</text>
</g>
<g font-size="1.3" fill="#262a73">
<text x="270.2" y="195.6">V3.7</text>
<text x="266.6" y="201">RGR</text>
</g>
</svg>
